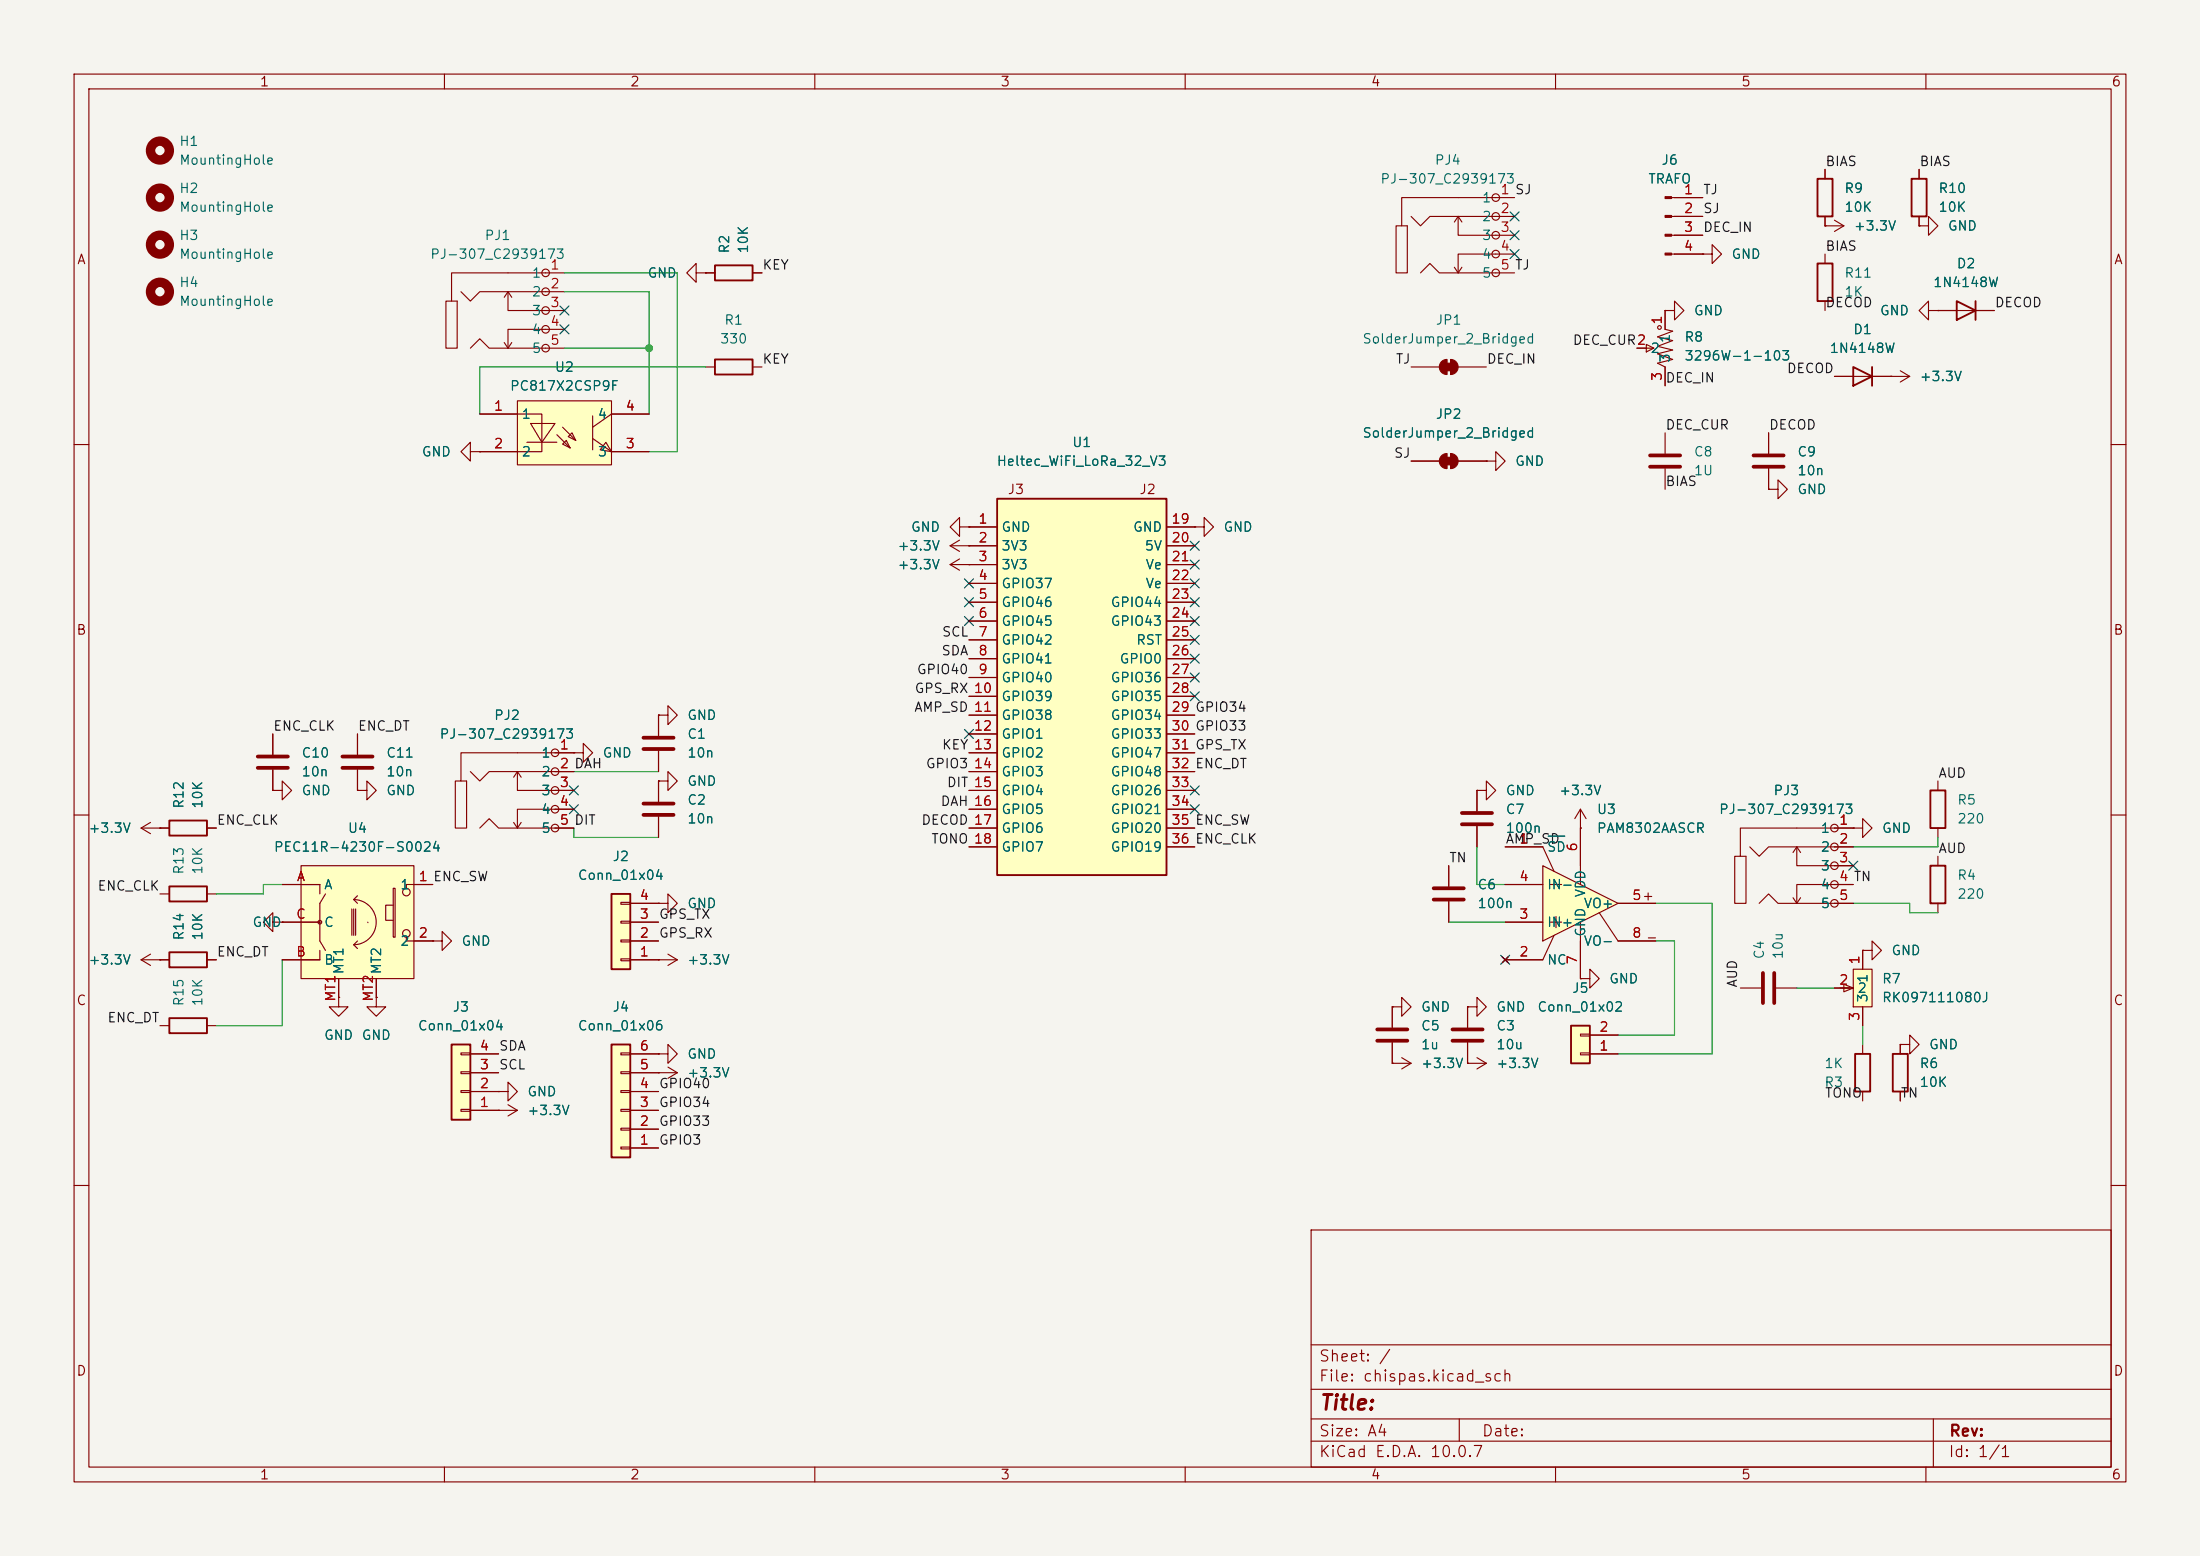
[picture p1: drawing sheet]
<svg xmlns="http://www.w3.org/2000/svg" width="297mm" height="210mm" viewBox="0 0 297 210" stroke-linecap="round" stroke-linejoin="round" font-family="sans-serif">
<path d="M0 0h297v210h-297z" fill="#f5f4ef" stroke="#f5f4ef" stroke-width=".14"/>
<g fill="none" stroke="#840000" stroke-width=".15">
<path d="M10 10h277v190h-277zM12 12h273v186h-273zM60 10v2M110 10v2M160 10v2M210 10v2M260 10v2M10 60h2M285 60h2M36.8 99.1v2.8M48.3 99.1v2.8M10 110h2"/>
<path d="M36.8 106.7h1.3v-1.3l1.3 1.3-1.3 1.3v-1.3M36.8 106.7h.1M36.8 103.9v2.8M48.3 103.9v2.8M285 110h2M50.8 134.6v1.3h1.3l-1.3 1.3-1.3-1.3h1.3M50.8 134.6h.1M10 160h2M177 166h108v32h-108zM285 160h2M60 198v2M110 198v2"/>
<path d="M160 198v2M177 194.5h108M177 191.5h108M177 187.5h108M177 181.5h108M197 191.5v3M210 198v2M260 198v2M261 191.5v6.5"/>
</g>
<path d="M34.8 102.1h4.1M34.8 103.6h4.1M46.2 102.1h4.1M46.2 103.6h4.1" fill="none" stroke="#840000" stroke-width=".51"/>
<path d="M40.6 116.8h15.3v15.3h-15.3z" fill="#ffffc2"/>
<path d="M53.2 119.9v6.6" fill="none" stroke="#ffffc2" stroke-width=".25"/>
<g fill="none" stroke="#840000" stroke-width=".15">
<path d="M225.7 26.7h4.2M225.7 29.2h4.2M225.7 31.8h4.2M225.7 34.3h4.2M229.9 34.3h1.2v-1.3l1.3 1.3-1.3 1.3v-1.3M229.9 34.3h.1M259.1 22.9v1.2M259.1 29.2v1.3M38.1 119.4h5.1v1.3M40.6 116.8h15.3v15.3h-15.3zM53.1 119.9h.2v6.6h-.2zM58.4 119.4h-3.5v.5"/>
<path d="M36.8 124.5v-1.3l-1.2 1.3 1.2 1.2v-1.2h1.3M38.1 124.5h.1M38.1 124.5h5.1M43.2 128.3v1.2h-5.1M43.9 120.7l-.7 1.2v5.1l.7 1.3M45.7 134.6v1.3h1.3l-1.3 1.3-1.3-1.3h1.3M45.7 134.6h.1M45.7 132.1v2.5M47.5 122.7v3.5M47.7 121.4a3.1 3.1 0 0 1 3.1 3.1 3.1 3.1 0 0 1-3.1 3M47.7 121.4l.6 .5M47.7 122.7v3.5"/>
<path d="M47.7 127.5l.6 .5M48 122.7v3.5M48.3 127l-.6 .5M48.3 120.9l-.6 .5M49.7 124.5h.1M50.8 132.1v2.5M53.1 122.2h-1v2h1M54.9 126.5v.5h3.5M188 135.9h1.2v-1.3l1.3 1.3-1.3 1.3v-1.3M188 135.9h.1M188 135.9v2.8M188 143.5h.1"/>
<path d="M188 140.7v2.8M188 143.5h2.5M189.2 142.7l1.3 .8M190.5 143.5l-1.3 .8"/>
<circle cx="43.2" cy="124.5" r=".25"/>
<circle cx="54.9" cy="126" r=".51"/>
<circle cx="54.9" cy="120.4" r=".51"/>
</g>
<g fill="#840000" stroke="#840000" stroke-width=".15">
<path d="M224.8 26.5h.9v.3h-.9z"/>
<path d="M224.8 29.1h.9v.2h-.9z"/>
<path d="M224.8 31.6h.9v.3h-.9z"/>
<path d="M224.8 34.2h.9v.2h-.9z"/>
</g>
<path d="M258.1 24.1h2v5.1h-2z" fill="none" stroke="#840000" stroke-width=".25"/>
<path d="M185.9 138.9h4.1M185.9 140.5h4.1" fill="none" stroke="#840000" stroke-width=".51"/>
<path d="M212.1 138.4h2.5v5.1h-2.5z" fill="#ffffc2"/>
<path d="M264.2 40.6l2.5 1.3-2.5 1.3zM266.7 40.6v2.6M212.1 138.4h2.5v5.1h-2.5z" fill="none" stroke="#840000" stroke-width=".25"/>
<g fill="none" stroke="#840000" stroke-width=".15">
<path d="M190.5 29.2l1.3 1.3 1.2-1.3h11.5M191.8 36.8l1.2-1.2 1.3 1.2h10.2M196.3 36.1l.5 .7M196.8 29.2v2.6h7.7M196.8 29.2l-.5 .8M196.8 29.2l.6 .8M197.4 36.1l-.6 .7M204.5 26.7h-15.3v3.8h-.7v6.3h1.5v-6.3h-.8M204.5 34.3h-7.7v2.5M246.4 30.5h.1M246.4 30.5h2.5M247.6 29.7l1.3 .8"/>
<path d="M248.9 30.5l-1.3 .7M260.3 41.9v-1.3l-1.2 1.3 1.2 1.3v-1.3h1.3M261.6 41.9h.1M261.6 41.9h7.6M63.5 104.1l1.3 1.3 1.2-1.3h11.5M64.8 111.8l1.2-1.3 1.3 1.3h10.2M69.3 111l.5 .8M69.8 104.1v2.6h7.7M69.8 104.1l-.5 .8M69.8 104.1l.6 .8M70.4 111l-.6 .8M77.5 101.6h-15.3v3.8h-.7v6.4h1.5v-6.4h-.8"/>
<path d="M77.5 109.2h-7.7v2.6M195.6 116.8v2.8M195.6 121.7v2.8M198.1 135.9h1.3v-1.3l1.3 1.3-1.3 1.3v-1.3M198.1 135.9h.1M198.1 135.9v2.8M213.4 139.6h1.2v.2h-1.2zM213.4 132.1h1.2v-1.3l1.3 1.3-1.3 1.3v-1.3M213.4 132.1h.1M214.6 139.7h3.8M198.1 143.5h.1M198.1 140.7v2.8"/>
<path d="M198.1 143.5h2.6M199.4 142.7l1.3 .8M200.7 143.5l-1.3 .8M213.4 142.1h1.2v.3h-1.2zM214.6 142.2h3.8"/>
<circle cx="201.9" cy="26.7" r=".51"/>
<circle cx="201.9" cy="29.2" r=".51"/>
<circle cx="201.9" cy="31.8" r=".51"/>
<circle cx="201.9" cy="36.8" r=".51"/>
<circle cx="201.9" cy="34.3" r=".51"/>
<circle cx="74.9" cy="109.2" r=".51"/>
<circle cx="74.9" cy="106.7" r=".51"/>
<circle cx="74.9" cy="104.1" r=".51"/>
<circle cx="74.9" cy="101.6" r=".51"/>
<circle cx="74.9" cy="111.8" r=".51"/>
</g>
<path d="M193.5 119.9h4.1M193.5 121.4h4.1M196.1 138.9h4.1M196.1 140.5h4.1" fill="none" stroke="#840000" stroke-width=".51"/>
<path d="M82.5 120.7h2.6v10.1h-2.6z" fill="#ffffc2"/>
<path d="M82.5 120.7h2.6v10.1h-2.6z" fill="none" stroke="#840000" stroke-width=".25"/>
<path d="M83.8 129.4h1.3v.3h-1.3zM83.8 126.9h1.3v.2h-1.3zM83.8 124.3h1.3v.3h-1.3zM83.8 121.8h1.3v.2h-1.3zM85.1 129.5h6.3M85.1 127h3.8M85.1 124.5h3.8M85.1 121.9h3.8M88.9 129.5h.1M90.2 128.8l1.2 .7M91.4 129.5l-1.2 .8" fill="none" stroke="#840000" stroke-width=".15"/>
<circle cx="21.6" cy="33" r="1.27" fill="none" stroke="#840000" stroke-width="1.3"/>
<path d="M208.3 116.8l10.1 5.1-10.1 5.1z" fill="#ffffc2"/>
<g fill="none" stroke="#840000" stroke-width=".15">
<path d="M224.8 58.4v2.8M224.8 63.2v2.8M199.4 106.7h1.3v-1.3l1.2 1.3-1.2 1.3v-1.3M199.4 106.7h.1M199.4 106.7v2.8M199.4 111.5v2.8M203.2 119.4h5.1M203.2 114.3h5.1l1.5 3.3M208.3 116.8l10.1 5.1-10.1 5.1zM209.3 119.4h1.5M213.4 111.8h.1M213.4 109.2v10.2"/>
<path d="M213.4 109.2l-.8 1.3M213.4 109.2l.7 1.3M88.9 121.9h1.3v-1.2l1.2 1.2-1.2 1.3v-1.3M88.9 121.9h.1M202.8 129.2l.8 .7M203.2 124.5h5.1M203.6 129.2l-.8 .7M209.3 124.5h1.5M209.8 126.2l-1.5 3.3h-5.1M210.1 123.7v1.5M213.4 124.5v7.6M215.9 123.2l2.5 3.8h5.1"/>
<path d="M218.4 121.9h5.1M88.9 144.8h.1M88.9 142.2h1.3v-1.2l1.2 1.2-1.2 1.3v-1.3M88.9 142.2h.1M88.9 144.8h2.5M90.2 144l1.2 .8M91.4 144.8l-1.2 .7"/>
</g>
<path d="M209 112.9h2.2" fill="none" stroke="#006464" stroke-width=".15"/>
<path d="M222.8 61.5h4M222.8 63h4M197.4 109.7h4M197.4 111.3h4" fill="none" stroke="#840000" stroke-width=".51"/>
<path d="M61 141h2.5v10.1h-2.5z" fill="#ffffc2"/>
<path d="M61 141h2.5v10.1h-2.5z" fill="none" stroke="#840000" stroke-width=".25"/>
<path d="M62.2 149.7h1.3v.3h-1.3zM62.2 147.2h1.3v.2h-1.3zM62.2 144.7h1.3v.2h-1.3zM62.2 142.1h1.3v.3h-1.3zM63.5 149.9h3.8M63.5 147.3h3.8M63.5 144.8h3.8M63.5 142.2h3.8" fill="none" stroke="#840000" stroke-width=".15"/>
<path d="M134.6 67.3h22.9v50.8h-22.9z" fill="#ffffc2"/>
<path d="M134.6 67.3h22.9v50.8h-22.9z" fill="none" stroke="#840000" stroke-width=".25"/>
<g fill="none" stroke="#840000" stroke-width=".15">
<path d="M238.8 58.4v2.8M130.8 71.1h3.8M130.8 73.7h3.8M130.8 76.2h3.8M130.8 78.7h3.8M157.5 71.1h3.8M157.5 73.7h3.8M157.5 76.2h3.8M157.5 78.7h3.8M238.8 66h1.2v-1.2l1.3 1.2-1.3 1.3v-1.3M238.8 66h.1M238.8 63.2v2.8"/>
<path d="M130.8 81.3h3.8M130.8 83.8h3.8M130.8 86.4h3.8M130.8 88.9h3.8M130.8 91.4h3.8M130.8 94h3.8M130.8 96.5h3.8M130.8 99.1h3.8M157.5 81.3h3.8M157.5 83.8h3.8M157.5 86.4h3.8M157.5 88.9h3.8"/>
<path d="M157.5 91.4h3.8M157.5 94h3.8M157.5 96.5h3.8M157.5 99.1h3.8M130.8 101.6h3.8M130.8 104.1h3.8M130.8 106.7h3.8M130.8 109.2h3.8M130.8 111.8h3.8M130.8 114.3h3.8M157.5 101.6h3.8M157.5 104.1h3.8"/>
<path d="M157.5 106.7h3.8M157.5 109.2h3.8M157.5 111.8h3.8M157.5 114.3h3.8M67.3 149.9h.1M67.3 149.9h2.5M68.6 149.1l1.2 .8M69.8 149.9l-1.2 .7"/>
</g>
<path d="M236.7 61.5h4.1M236.7 63h4.1" fill="none" stroke="#840000" stroke-width=".51"/>
<path d="M82.5 141h2.6v15.2h-2.6z" fill="#ffffc2"/>
<path d="M250.2 49.5l2.5 1.3-2.5 1.3zM252.7 49.5v2.6M82.5 141h2.6v15.2h-2.6z" fill="none" stroke="#840000" stroke-width=".25"/>
<g fill="none" stroke="#840000" stroke-width=".15">
<path d="M247.6 50.8h10.2M255.3 50.8h.1M256.5 50l1.3 .8M257.8 50.8l-1.3 .8M83.8 154.8h1.3v.3h-1.3zM83.8 152.3h1.3v.2h-1.3zM83.8 149.7h1.3v.3h-1.3zM83.8 147.2h1.3v.2h-1.3zM83.8 144.7h1.3v.2h-1.3zM83.8 142.1h1.3v.3h-1.3zM85.1 154.9h3.8M85.1 152.4h3.8"/>
<path d="M85.1 149.9h3.8M85.1 147.3h3.8M85.1 144.8h3.8M85.1 142.2h3.8"/>
</g>
<path d="M222.2 46.5l1.1 .5-1.1 .5z" fill="#ffffc2"/>
<g fill="none" stroke="#840000" stroke-width=".15">
<path d="M246.4 22.9v1.2M246.4 29.2v1.3M246.4 34.3v1.3M259.1 30.5h1.2v-1.3l1.3 1.3-1.3 1.3v-1.3M259.1 30.5h.1M190.5 49.5h3.8M195.3 48.5v2M195.8 48.5v2M196.8 49.5h3.9M221 47h2.3M222.2 46.5l1.1 .5-1.1 .5zM224.8 41.9h1.3v-1.3l1.2 1.3-1.2 1.3v-1.3"/>
<path d="M224.8 41.9h.1M224.8 41.9v2.6l1 .2-2 .8 2 .5-2 .7 2 .5-2 .6 2 .7-2 .5 1 .5v2.6M246.4 40.6v1.3M128.3 73.7l1.2 .7M128.3 73.7h2.5M128.3 76.2l1.2 .8M128.3 76.2h2.5M129.5 71.1v-1.2l-1.2 1.2 1.2 1.3v-1.3h1.3M129.5 72.9l-1.2 .8M129.5 75.4l-1.2 .8M130.8 73.7h.1M130.8 76.2h.1"/>
<path d="M130.8 71.1h.1M161.3 71.1h1.3v-1.2l1.2 1.2-1.2 1.3v-1.3M161.3 71.1h.1M190.5 62.2h3.8M195.3 61.2v2M195.8 61.2v2M196.8 62.2h3.9M200.7 62.2h1.2v-1.2l1.3 1.2-1.3 1.3v-1.3M200.7 62.2h.1M88.9 96.5h1.3v-1.2l1.2 1.2-1.2 1.3v-1.3M88.9 96.5h.1M88.9 96.5v2.8"/>
<path d="M19 111.8h3.9M19 111.8l1.3 .7M20.3 111l-1.3 .8M21.6 111.8h.1M27.9 111.8h1.3M48.3 106.7h1.2v-1.3l1.3 1.3-1.3 1.3v-1.3M48.3 106.7h.1M77.5 101.6h1.2v-1.3l1.3 1.3-1.3 1.3v-1.3M77.5 101.6h.1M88.9 105.4h1.3v-1.3l1.2 1.3-1.2 1.3v-1.3M88.9 105.4h.1M88.9 101.3v2.8"/>
<path d="M88.9 105.4v2.8M88.9 110.2v2.8M19 129.5l1.3 .8M19 129.5h3.9M20.3 128.8l-1.3 .7M21.6 129.5h.1M21.6 138.4h1.3M21.6 120.7h1.3M27.9 138.4h1.3M27.9 129.5h1.3M27.9 120.7h1.3M58.4 127h1.3v-1.3l1.3 1.3-1.3 1.3v-1.3"/>
<path d="M58.4 127h.1M67.3 147.3h1.3v-1.2l1.2 1.2-1.2 1.3v-1.3M67.3 147.3h.1"/>
<circle cx="224" cy="44.2" r=".25"/>
</g>
<g fill="#840000" stroke="#840000" stroke-width=".15">
<path d="M195.1 49h1v1h-1z"/>
<path d="M194.6 48.8l.4-.2 .3-.1v2a1.02 1.02 0 0 1-.9-.6 1.02 1.02 0 0 1 .2-1.1z"/>
<path d="M195.8 48.5a1.02 1.02 0 0 1 1 1 1.02 1.02 0 0 1-1 1z"/>
<path d="M195.1 61.7h1v1h-1z"/>
<path d="M194.6 61.5l.4-.2 .3-.1v2a1.02 1.02 0 0 1-.9-.6 1.02 1.02 0 0 1 .2-1.1z"/>
<path d="M195.8 61.2a1.02 1.02 0 0 1 1 1 1.02 1.02 0 0 1-1 1z"/>
</g>
<path d="M245.4 35.6h2v5h-2zM245.4 24.1h2v5.1h-2zM22.9 110.7h5v2.1h-5zM22.9 119.6h5v2.1h-5zM22.9 137.4h5v2h-5zM22.9 128.5h5v2.1h-5z" fill="none" stroke="#840000" stroke-width=".25"/>
<path d="M86.9 99.6h4M86.9 108.5h4M86.9 110h4M86.9 101.1h4" fill="none" stroke="#840000" stroke-width=".51"/>
<g fill="#ffffc2">
<path d="M248.9 132.8l1.3 .6-1.3 .5z"/>
<path d="M250.2 130.8h2.5v5.1h-2.5z"/>
</g>
<g fill="none" stroke="#840000" stroke-width=".15">
<path d="M63.5 61v-1.3l-1.3 1.3 1.3 1.2v-1.2h1.3M64.8 61h.1M236.2 114.3l1.3 1.3 1.3-1.3h11.4M242.6 114.3v2.5h7.6M242.6 114.3l-.5 .8M242.6 114.3l.5 .8M250.2 111.8h-15.3v3.8h-.7v6.3h1.5v-6.3h-.8M250.2 119.4h-7.6v2.5M250.2 111.8h1.3v-1.3l1.2 1.3-1.2 1.2v-1.2M250.2 111.8h.1M261.6 105.4v1.3M261.6 111.8v1.2"/>
<path d="M261.6 115.6v1.2M234.9 133.4h2.8M237.5 121.9l1.3-1.2 1.2 1.2h10.2M239.8 133.4h2.8M242.1 121.2l.5 .7M243.1 121.2l-.5 .7M247.6 133.4h2.6M248.9 132.8l1.3 .6-1.3 .5zM250.2 130.8h2.5v5.1h-2.5zM251.5 128.3h1.2v-1.3l1.3 1.3-1.3 1.2v-1.2M251.5 128.3h.1M251.5 128.3v2.5"/>
<path d="M251.5 135.9v2.5M261.6 121.9v1.3M251.5 141v1.2M251.5 147.3v1.3M256.5 141h1.3v-1.3l1.3 1.3-1.3 1.2v-1.2M256.5 141h.1M256.5 141v1.2M256.5 147.3v1.3"/>
<circle cx="247.6" cy="114.3" r=".51"/>
<circle cx="247.6" cy="116.8" r=".51"/>
<circle cx="247.6" cy="111.8" r=".51"/>
<circle cx="247.6" cy="119.4" r=".51"/>
<circle cx="247.6" cy="121.9" r=".51"/>
</g>
<path d="M238 131.3v4.1M239.5 131.3v4.1" fill="none" stroke="#840000" stroke-width=".51"/>
<path d="M260.6 106.7h2v5.1h-2zM260.6 116.8h2v5.1h-2zM250.4 142.2h2.1v5.1h-2.1zM255.5 142.2h2.1v5.1h-2.1z" fill="none" stroke="#840000" stroke-width=".25"/>
<g fill="#ffffc2">
<path d="M69.8 54.1h12.7v8.6h-12.7z"/>
<path d="M71.6 57.2h3.3l-1.8 2.5z"/>
<path d="M75.9 59.9l.6-.5 .5 1.1z"/>
<path d="M77.2 58.4l.5 1-1-.5z"/>
<path d="M81.8 59.7l.7 1.3-1.5-.3z"/>
</g>
<g fill="none" stroke="#840000" stroke-width=".15">
<path d="M62.2 39.4l1.3 1.2 1.3-1.2h11.4M68.6 39.4v2.5h7.6M68.6 39.4l-.5 .7M68.6 39.4l.5 .7M76.2 36.8h-15.2v3.8h-.8v6.4h1.5v-6.4h-.7M94 36.8v-1.2l-1.3 1.2 1.3 1.3v-1.3h1.2M95.2 36.8h.1M95.2 36.8h1.3M101.6 36.8h1.3M226.1 26.7h3.8M226.1 29.2h3.8M226.1 31.8h3.8"/>
<path d="M226.1 34.3h3.8M229.9 34.3h.1M246.4 30.5h.1M246.4 22.9v1.2M246.4 29.2v1.3M259.1 30.5h.1M259.1 22.9v1.2M259.1 29.2v1.3M63.5 47l1.3-1.3 1.2 1.3h10.2M64.8 55.9h8.3v5.1h-8.3M68.1 46.2l.5 .8M69.1 46.2l-.5 .8"/>
<path d="M69.8 54.1h12.7v8.6h-12.7zM71.1 59.7h4.1M71.6 57.2h3.3l-1.8 2.5zM75.2 58.7l1.8 1.8M75.9 59.9l.6-.5 .5 1.1zM75.9 57.7l1.8 1.7M76.2 44.5h-7.6v2.5M77.2 58.4l.5 1-1-.5zM80 56.1v4.6M80 59.2l2.5 1.8M81.8 59.7l.7 1.3-1.5-.3zM87.6 55.9h-5.1l-2.5 1.8"/>
<path d="M95.2 49.5h1.3M101.6 49.5h1.3M221 47h1.2M224.8 41.9h.1M224.8 41.9v2.6M224.8 49.5v2.6M238.8 58.4v2.8M247.6 50.8h2.6M252.7 50.8h2.6M255.3 50.8h.1M261.6 41.9h.1M261.6 41.9h2.6"/>
<path d="M266.7 41.9h2.5M64.8 61h.1M82.5 61h5.1M130.8 73.7h.1M130.8 76.2h.1M130.8 71.1h.1M130.8 71.1h3.8M130.8 73.7h3.8M130.8 76.2h3.8M130.8 78.7h3.8M157.5 71.1h3.8M157.5 73.7h3.8"/>
<path d="M157.5 76.2h3.8M157.5 78.7h3.8M161.3 71.1h.1M190.5 62.2h3.8M196.8 62.2h3.9M200.7 62.2h.1M238.8 66h.1M238.8 63.2v2.8M36.8 99.1v2.8M48.3 99.1v2.8M88.9 96.5h.1M88.9 96.5v2.8"/>
<path d="M130.8 81.3h3.8M130.8 83.8h3.8M130.8 86.4h3.8M130.8 88.9h3.8M130.8 91.4h3.8M130.8 94h3.8M130.8 96.5h3.8M130.8 99.1h3.8M157.5 81.3h3.8M157.5 83.8h3.8M157.5 86.4h3.8M157.5 88.9h3.8"/>
<path d="M157.5 91.4h3.8M157.5 94h3.8M157.5 96.5h3.8M157.5 99.1h3.8M21.6 111.8h.1M21.6 111.8h1.3M27.9 111.8h1.3M36.8 106.7h.1M36.8 103.9v2.8M38.1 119.4h5.1M48.3 106.7h.1M48.3 103.9v2.8"/>
<path d="M55.9 119.4h2.5M74.9 101.6h2.6M74.9 104.1h2.6M74.9 106.7h2.6M74.9 109.2h2.6M74.9 111.8h2.6M77.5 101.6h.1M88.9 105.4h.1M88.9 101.3v2.8M88.9 105.4v2.8M88.9 110.2v2.8M130.8 114.3h3.8"/>
<path d="M130.8 101.6h3.8M130.8 104.1h3.8M130.8 106.7h3.8M130.8 109.2h3.8M130.8 111.8h3.8M157.5 114.3h3.8M157.5 101.6h3.8M157.5 104.1h3.8M157.5 106.7h3.8M157.5 109.2h3.8M157.5 111.8h3.8M195.6 116.8v2.8"/>
<path d="M199.4 106.7h.1M199.4 106.7v2.8M199.4 111.5v2.8M203.2 114.3h5.1M203.2 119.4h5.1M213.4 111.8h.1M213.4 111.8v5M247.6 114.3h2.6M247.6 119.4h2.6M247.6 111.8h2.6M247.6 116.8h2.6M250.2 111.8h.1"/>
<path d="M21.6 129.5h.1M21.6 129.5h1.3M27.9 129.5h1.3M38.1 124.5h.1M38.1 129.5h5.1M38.1 124.5h5.1M45.7 134.6h.1M45.7 132.1v2.5M50.8 134.6h.1M50.8 132.1v2.5M55.9 127h2.5M58.4 127h.1"/>
<path d="M85.1 129.5h3.8M85.1 124.5h3.8M85.1 121.9h3.8M85.1 127h3.8M88.9 121.9h.1M88.9 129.5h.1M188 135.9h.1M188 135.9v2.8M195.6 121.7v2.8M198.1 135.9h.1M198.1 135.9v2.8M202.8 129.2l.8 .7"/>
<path d="M203.2 129.5h5.1M203.2 124.5h5.1M203.6 129.2l-.8 .7M213.4 132.1h.1M213.4 127v5.1M214.6 139.7h3.8M218.4 121.9h5.1M218.4 127h5.1M247.6 121.9h2.6M247.6 133.4h2.6M251.5 128.3h.1M251.5 128.3v2.5"/>
<path d="M251.5 135.9v2.5M63.5 142.2h3.8M63.5 149.9h3.8M63.5 147.3h3.8M63.5 144.8h3.8M67.3 147.3h.1M67.3 149.9h.1M85.1 142.2h3.8M85.1 149.9h3.8M85.1 147.3h3.8M85.1 144.8h3.8M85.1 154.9h3.8"/>
<path d="M85.1 152.4h3.8M88.9 142.2h.1M88.9 144.8h.1M188 143.5h.1M188 140.7v2.8M198.1 143.5h.1M198.1 140.7v2.8M214.6 142.2h3.8M256.5 141h.1M256.5 141v1.2M256.5 147.3v1.3"/>
<circle cx="73.7" cy="36.8" r=".51"/>
<circle cx="73.7" cy="39.4" r=".51"/>
<circle cx="73.7" cy="41.9" r=".51"/>
<circle cx="73.7" cy="44.5" r=".51"/>
<circle cx="73.7" cy="47" r=".51"/>
</g>
<path d="M96.5 35.8h5.1v2h-5.1zM96.5 48.5h5.1v2h-5.1z" fill="none" stroke="#840000" stroke-width=".25"/>
<g fill="none" stroke="#840000" stroke-width="1.3">
<circle cx="21.6" cy="20.3" r="1.27"/>
<circle cx="21.6" cy="26.7" r="1.27"/>
<circle cx="21.6" cy="39.4" r="1.27"/>
</g>
<g fill="none" stroke="#009600" stroke-width=".15">
<path d="M76.2 36.8h15.2v24.2h-3.8M76.2 39.4h11.4v16.5M76.2 47h11.4M95.2 49.5h-30.4v6.4M38.1 119.4h-2.5v1.3h-6.4M77.5 111.8v1.2h11.4M77.5 104.1h11.4M199.4 114.3v5.1h3.8M261.6 113v1.3h-11.4M38.1 129.5v8.9h-8.9M195.6 124.5h7.6M223.5 121.9h7.6v20.3h-12.7"/>
<path d="M223.5 127h2.6v12.7h-7.7M242.6 133.4h5M250.2 121.9h7.6v1.3h3.8M251.5 138.4v2.6"/>
</g>
<g fill="none" stroke="#000084" stroke-width=".15">
<path d="M203.9 33.7l1.2 1.2M203.9 28.6l1.2 1.2M203.9 31.1l1.2 1.3M205.1 33.7l-1.2 1.2M205.1 28.6l-1.2 1.2M205.1 31.1l-1.2 1.3M75.6 41.3l1.2 1.2M75.6 43.8l1.2 1.3M76.8 41.3l-1.2 1.2M76.8 43.8l-1.2 1.3M130.2 78.1l1.2 1.2M131.4 78.1l-1.2 1.2"/>
<path d="M160.7 78.1l1.2 1.2M160.7 73.1l1.2 1.2M160.7 75.6l1.2 1.2M161.9 78.1l-1.2 1.2M161.9 73.1l-1.2 1.2M161.9 75.6l-1.2 1.2M130.2 98.5l1.2 1.2M130.2 83.2l1.2 1.2M130.2 80.7l1.2 1.2M131.4 98.5l-1.2 1.2M131.4 83.2l-1.2 1.2M131.4 80.7l-1.2 1.2"/>
<path d="M160.7 80.7l1.2 1.2M160.7 83.2l1.2 1.2M160.7 88.3l1.2 1.2M160.7 85.8l1.2 1.2M160.7 93.4l1.2 1.2M160.7 90.8l1.2 1.2M161.9 80.7l-1.2 1.2M161.9 83.2l-1.2 1.2M161.9 88.3l-1.2 1.2M161.9 85.8l-1.2 1.2M161.9 93.4l-1.2 1.2M161.9 90.8l-1.2 1.2"/>
<path d="M76.9 108.6l1.2 1.2M76.9 106.1l1.2 1.2M78.1 108.6l-1.2 1.2M78.1 106.1l-1.2 1.2M160.7 108.6l1.2 1.2M160.7 106.1l1.2 1.2M161.9 108.6l-1.2 1.2M161.9 106.1l-1.2 1.2M249.6 116.2l1.2 1.2M250.8 116.2l-1.2 1.2M202.6 128.9l1.2 1.2M203.8 128.9l-1.2 1.2"/>
</g>
<path d="M209 112.9h2.2" fill="none" stroke="#006464" stroke-width=".15"/>
<circle cx="87.6" cy="47" r=".46" fill="#009600" stroke="#009600" stroke-width=".14"/>
<text font-size="2" fill="#840000" x="178" y="190.8">Title:</text>
<g font-size="1.5" fill="#840000">
<text x="178" y="184.1">Sheet: /</text>
<text x="178" y="186.8">File: chispas.kicad_sch</text>
<text x="178" y="197">KiCad E.D.A. 10.0.7</text>
<text x="178" y="194.2">Size: A4</text>
<text x="200" y="194.2">Date:</text>
<text x="263" y="197">Id: 1/1</text>
<text x="263" y="194.2">Rev:</text>
</g>
<g font-size="1.3" fill="#840000">
<text x="35" y="12">1</text>
<text x="85" y="12">2</text>
<text x="135" y="12">3</text>
<text x="185" y="12">4</text>
<text x="235" y="12">5</text>
<text x="285" y="12">6</text>
<text x="10.3" y="36">A</text>
<text x="285.3" y="36">A</text>
<text x="135.9" y="67">J3</text>
<text x="153.7" y="67">J2</text>
<text x="10.2" y="86">B</text>
<text x="285.2" y="86">B</text>
<text x="222.1" y="127.5">-</text>
<text x="10.2" y="136">C</text>
<text x="285.2" y="136">C</text>
<text x="10.2" y="186">D</text>
<text x="285.2" y="186">D</text>
<text x="35" y="200">1</text>
<text x="85" y="200">2</text>
<text x="135" y="200">3</text>
<text x="185" y="200">4</text>
<text x="235" y="200">5</text>
<text x="285" y="200">6</text>
</g>
<g font-size="1.3" fill="#006464">
<text x="24.1" y="20">H1</text>
<text x="24.1" y="22.6">MountingHole</text>
<text x="193.6" y="22.6">PJ4</text>
<text x="224.2" y="22.6">J6</text>
<text x="24.1" y="26.4">H2</text>
<text x="24.1" y="28.9">MountingHole</text>
<text x="186.3" y="25.1">PJ-307_C2939173</text>
<text x="200" y="27.6">1</text>
<text x="222.4" y="25.1">TRAFO</text>
<text x="248.9" y="26.4">R9</text>
<text x="248.9" y="28.9">10K</text>
<text x="261.6" y="26.4">R10</text>
<text x="261.6" y="28.9">10K</text>
<text x="24.1" y="32.7">H3</text>
<text x="24.1" y="35.3">MountingHole</text>
<text x="58" y="35.3">PJ-307_C2939173</text>
<text x="65.3" y="32.7">PJ1</text>
<text x="98.8" y="34.3" transform="rotate(-90 98.8 34.3)">R2</text>
<text x="101.3" y="34.3" transform="rotate(-90 101.3 34.3)">10K</text>
<text x="200" y="30.2">2</text>
<text x="200" y="32.7">3</text>
<text x="200" y="35.3">4</text>
<text x="233.7" y="35.3">GND</text>
<text x="250.2" y="31.4">+3.3V</text>
<text x="262.9" y="31.4">GND</text>
<text x="24.1" y="39.1">H4</text>
<text x="24.1" y="41.6">MountingHole</text>
<text x="71.7" y="37.8">1</text>
<text x="71.7" y="40.3">2</text>
<text x="87.3" y="37.8">GND</text>
<text x="200" y="37.8">5</text>
<text x="248.9" y="37.8">R11</text>
<text x="248.9" y="40.3">1K</text>
<text x="260.9" y="39.1">1N4148W</text>
<text x="264.1" y="36.5">D2</text>
<text x="71.7" y="42.9">3</text>
<text x="71.7" y="45.4">4</text>
<text x="71.7" y="48">5</text>
<text x="97.1" y="46.7">330</text>
<text x="97.7" y="44.1">R1</text>
<text x="183.8" y="46.7">SolderJumper_2_Bridged</text>
<text x="193.7" y="44.1">JP1</text>
<text x="222.7" y="48">2</text>
<text x="225.8" y="46.4" transform="rotate(-90 225.8 46.4)">1</text>
<text x="227.3" y="46.4">R8</text>
<text x="228.6" y="42.9">GND</text>
<text x="246.9" y="48">1N4148W</text>
<text x="250.1" y="45.4">D1</text>
<text x="253.7" y="42.9">GND</text>
<text x="68.8" y="53">PC817X2CSP9F</text>
<text x="74.8" y="50.5">U2</text>
<text x="225.8" y="49" transform="rotate(-90 225.8 49)">3</text>
<text x="227.3" y="49">3296W-1-103</text>
<text x="259.1" y="51.8">+3.3V</text>
<text x="70.3" y="56.8">1</text>
<text x="80.6" y="56.8">4</text>
<text x="183.8" y="59.4">SolderJumper_2_Bridged</text>
<text x="193.7" y="56.8">JP2</text>
<text x="56.9" y="61.9">GND</text>
<text x="70.3" y="61.9">2</text>
<text x="80.6" y="61.9">3</text>
<text x="134.5" y="63.2">Heltec_WiFi_LoRa_32_V3</text>
<text x="144.7" y="60.7">U1</text>
<text x="204.5" y="63.2">GND</text>
<text x="228.6" y="61.9">C8</text>
<text x="228.6" y="64.5">1U</text>
<text x="242.6" y="61.9">C9</text>
<text x="242.6" y="64.5">10n</text>
<text x="242.6" y="67">GND</text>
<text x="121.1" y="74.6">+3.3V</text>
<text x="121.1" y="77.2">+3.3V</text>
<text x="122.9" y="72.1">GND</text>
<text x="135.1" y="72.1">GND</text>
<text x="135.1" y="74.6">3V3</text>
<text x="135.1" y="77.2">3V3</text>
<text x="152.9" y="72.1">GND</text>
<text x="154.4" y="74.6">5V</text>
<text x="154.6" y="77.2">Ve</text>
<text x="165.1" y="72.1">GND</text>
<text x="135.1" y="79.7">GPIO37</text>
<text x="135.1" y="82.2">GPIO46</text>
<text x="149.9" y="82.2">GPIO44</text>
<text x="154.6" y="79.7">Ve</text>
<text x="135.1" y="84.8">GPIO45</text>
<text x="135.1" y="87.3">GPIO42</text>
<text x="135.1" y="89.9">GPIO41</text>
<text x="149.9" y="84.8">GPIO43</text>
<text x="151.1" y="89.9">GPIO0</text>
<text x="153.3" y="87.3">RST</text>
<text x="135.1" y="92.4">GPIO40</text>
<text x="135.1" y="94.9">GPIO39</text>
<text x="149.9" y="92.4">GPIO36</text>
<text x="149.9" y="94.9">GPIO35</text>
<text x="59.3" y="100">PJ-307_C2939173</text>
<text x="66.6" y="97.5">PJ2</text>
<text x="92.7" y="97.5">GND</text>
<text x="92.7" y="100">C1</text>
<text x="135.1" y="97.5">GPIO38</text>
<text x="135.1" y="100">GPIO1</text>
<text x="149.9" y="97.5">GPIO34</text>
<text x="149.9" y="100">GPIO33</text>
<text x="40.6" y="107.6">GND</text>
<text x="40.6" y="102.6">C10</text>
<text x="40.6" y="105.1">10n</text>
<text x="52.1" y="102.6">C11</text>
<text x="52.1" y="105.1">10n</text>
<text x="52.1" y="107.6">GND</text>
<text x="73" y="102.6">1</text>
<text x="73" y="105.1">2</text>
<text x="73" y="107.6">3</text>
<text x="81.3" y="102.6">GND</text>
<text x="92.7" y="102.6">10n</text>
<text x="92.7" y="106.4">GND</text>
<text x="135.1" y="102.6">GPIO2</text>
<text x="135.1" y="105.1">GPIO3</text>
<text x="135.1" y="107.6">GPIO4</text>
<text x="149.9" y="102.6">GPIO47</text>
<text x="149.9" y="105.1">GPIO48</text>
<text x="149.9" y="107.6">GPIO26</text>
<text x="203.2" y="107.6">GND</text>
<text x="210.4" y="107.6">+3.3V</text>
<text x="239.3" y="107.6">PJ3</text>
<text x="11.9" y="112.7">+3.3V</text>
<text x="25.1" y="109.2" transform="rotate(-90 25.1 109.2)">R12</text>
<text x="27.6" y="109.2" transform="rotate(-90 27.6 109.2)">10K</text>
<text x="46.9" y="112.7">U4</text>
<text x="73" y="110.2">4</text>
<text x="73" y="112.7">5</text>
<text x="92.7" y="108.9">C2</text>
<text x="92.7" y="111.5">10n</text>
<text x="135.1" y="110.2">GPIO5</text>
<text x="135.1" y="112.7">GPIO6</text>
<text x="149.9" y="110.2">GPIO21</text>
<text x="149.9" y="112.7">GPIO20</text>
<text x="203.2" y="110.2">C7</text>
<text x="203.2" y="112.7">100n</text>
<text x="215.5" y="110.2">U3</text>
<text x="215.5" y="112.7">PAM8302AASCR</text>
<text x="232" y="110.2">PJ-307_C2939173</text>
<text x="245.7" y="112.7">1</text>
<text x="254" y="112.7">GND</text>
<text x="264.1" y="108.9">R5</text>
<text x="264.1" y="111.5">220</text>
<text x="25.1" y="118.1" transform="rotate(-90 25.1 118.1)">R13</text>
<text x="27.6" y="118.1" transform="rotate(-90 27.6 118.1)">10K</text>
<text x="36.9" y="115.3">PEC11R-4230F-S0024</text>
<text x="77.9" y="119.1">Conn_01x04</text>
<text x="82.6" y="116.5">J2</text>
<text x="135.1" y="115.3">GPIO7</text>
<text x="149.9" y="115.3">GPIO19</text>
<text x="208.8" y="115.3">SD</text>
<text x="245.7" y="115.3">2</text>
<text x="245.7" y="117.8">3</text>
<text x="264.1" y="119.1">R4</text>
<text x="34" y="125.4">GND</text>
<text x="43.7" y="120.3">A</text>
<text x="43.7" y="125.4">C</text>
<text x="53.9" y="120.3">1</text>
<text x="92.7" y="122.9">GND</text>
<text x="199.4" y="120.3">C6</text>
<text x="199.4" y="122.9">100n</text>
<text x="208.8" y="125.4">IN+</text>
<text x="208.8" y="120.3">IN-</text>
<text x="213.7" y="122.9">VO+</text>
<text x="214.3" y="121.2" transform="rotate(-90 214.3 121.2)">VDD</text>
<text x="245.7" y="120.3">4</text>
<text x="245.7" y="122.9">5</text>
<text x="264.1" y="121.6">220</text>
<text x="11.9" y="130.5">+3.3V</text>
<text x="25.1" y="127" transform="rotate(-90 25.1 127)">R14</text>
<text x="27.6" y="127" transform="rotate(-90 27.6 127)">10K</text>
<text x="43.7" y="130.5">B</text>
<text x="46.7" y="131.6" transform="rotate(-90 46.7 131.6)">MT1</text>
<text x="51.8" y="131.6" transform="rotate(-90 51.8 131.6)">MT2</text>
<text x="53.9" y="128">2</text>
<text x="62.2" y="128">GND</text>
<text x="92.7" y="130.5">+3.3V</text>
<text x="208.8" y="130.5">NC</text>
<text x="213.7" y="128">VO-</text>
<text x="214.3" y="126.5" transform="rotate(-90 214.3 126.5)">GND</text>
<text x="238.5" y="129.6" transform="rotate(-90 238.5 129.6)">C4</text>
<text x="241" y="129.6" transform="rotate(-90 241 129.6)">10u</text>
<text x="255.3" y="129.2">GND</text>
<text x="25.1" y="135.9" transform="rotate(-90 25.1 135.9)">R15</text>
<text x="27.6" y="135.9" transform="rotate(-90 27.6 135.9)">10K</text>
<text x="61" y="136.9">J3</text>
<text x="82.6" y="136.9">J4</text>
<text x="191.8" y="136.9">GND</text>
<text x="201.9" y="136.9">GND</text>
<text x="207.5" y="136.9">Conn_01x02</text>
<text x="212.1" y="134.3">J5</text>
<text x="217.2" y="133">GND</text>
<text x="250.7" y="134.3">2</text>
<text x="252.4" y="135.4" transform="rotate(-90 252.4 135.4)">3</text>
<text x="252.4" y="132.8" transform="rotate(-90 252.4 132.8)">1</text>
<text x="254" y="133">R7</text>
<text x="254" y="135.6">RK097111080J</text>
<text x="43.7" y="140.7">GND</text>
<text x="48.7" y="140.7">GND</text>
<text x="56.3" y="139.4">Conn_01x04</text>
<text x="77.9" y="139.4">Conn_01x06</text>
<text x="92.7" y="143.2">GND</text>
<text x="191.8" y="139.4">C5</text>
<text x="191.8" y="141.9">1u</text>
<text x="201.9" y="139.4">C3</text>
<text x="201.9" y="141.9">10u</text>
<text x="260.3" y="141.9">GND</text>
<text x="71.1" y="148.3">GND</text>
<text x="92.7" y="145.7">+3.3V</text>
<text x="191.8" y="144.5">+3.3V</text>
<text x="201.9" y="144.5">+3.3V</text>
<text x="246.2" y="147">R3</text>
<text x="246.2" y="144.5">1K</text>
<text x="259.1" y="144.5">R6</text>
<text x="259.1" y="147">10K</text>
<text x="71.1" y="150.8">+3.3V</text>
</g>
<g font-size="1.3" fill="#0f0f0f">
<text x="246.4" y="22.7">BIAS</text>
<text x="259.1" y="22.7">BIAS</text>
<text x="229.8" y="29.1">SJ</text>
<text x="229.8" y="26.5">TJ</text>
<text x="229.8" y="31.6">DEC_IN</text>
<text x="246.4" y="34.2">BIAS</text>
<text x="102.8" y="36.7">KEY</text>
<text x="246.4" y="41.8">DECOD</text>
<text x="269.2" y="41.8">DECOD</text>
<text x="212.2" y="46.9">DEC_CUR2</text>
<text x="102.8" y="49.4">KEY</text>
<text x="188.3" y="49.4">TJ</text>
<text x="200.6" y="49.4">DEC_IN</text>
<text x="224.8" y="51.9">DEC_IN</text>
<text x="241.1" y="50.7">DECOD</text>
<text x="224.8" y="58.3">DEC_CUR</text>
<text x="238.7" y="58.3">DECOD</text>
<text x="188.1" y="62.1">SJ</text>
<text x="224.8" y="65.9">BIAS</text>
<text x="127" y="88.8">SDA</text>
<text x="127.1" y="86.2">SCL</text>
<text x="123.4" y="93.9">GPS_RX 10</text>
<text x="123.7" y="91.3">GPIO40</text>
<text x="36.8" y="98.9">ENC_CLK</text>
<text x="48.2" y="98.9">ENC_DT</text>
<text x="123.3" y="96.4">AMP_SD 11</text>
<text x="127.1" y="101.5">KEY 13</text>
<text x="124.9" y="104">GPIO3</text>
<text x="127.7" y="106.6">DIT 15</text>
<text x="261.6" y="105.3">AUD</text>
<text x="29.2" y="111.6">ENC_CLK</text>
<text x="124.3" y="111.6">DECOD 17</text>
<text x="126.9" y="109.1">DAH 16</text>
<text x="125.6" y="114.2">TONO 18</text>
<text x="195.6" y="116.7">TN</text>
<text x="203.2" y="114.2">AMP_SD</text>
<text x="261.6" y="115.4">AUD</text>
<text x="13.1" y="120.5">ENC_CLK</text>
<text x="88.9" y="124.3">GPS_TX</text>
<text x="29.2" y="129.4">ENC_DT</text>
<text x="88.9" y="126.9">GPS_RX</text>
<text x="234.8" y="133.4" transform="rotate(-90 234.8 133.4)">AUD</text>
<text x="14.4" y="138.3">ENC_DT</text>
<text x="67.3" y="142.1">SDA</text>
<text x="67.3" y="144.7">SCL</text>
<text x="88.9" y="149.7">GPIO34</text>
<text x="88.9" y="147.2">GPIO40</text>
<text x="246.3" y="148.5">TONO</text>
<text x="256.5" y="148.5">TN</text>
<text x="88.9" y="152.3">GPIO33</text>
<text x="88.9" y="154.8">GPIO3</text>
</g>
<g font-size="1.3" fill="#a90000">
<text x="202.5" y="26.5">1 SJ</text>
<text x="202.5" y="29.1">2</text>
<text x="227.2" y="26.5">1</text>
<text x="227.2" y="29.1">2</text>
<text x="202.5" y="31.6">3</text>
<text x="202.5" y="34.2">4</text>
<text x="227.2" y="31.6">3</text>
<text x="227.2" y="34.2">4</text>
<text x="74.2" y="36.7">1</text>
<text x="74.2" y="39.2">2</text>
<text x="74.2" y="41.8">3</text>
<text x="202.5" y="36.7">5 TJ</text>
<text x="74.2" y="44.3">4</text>
<text x="74.2" y="46.9">5</text>
<text x="220.9" y="46.9">2</text>
<text x="224.7" y="43.9" transform="rotate(-90 224.7 43.9)">1</text>
<text x="224.7" y="51.5" transform="rotate(-90 224.7 51.5)">3</text>
<text x="66.6" y="55.7">1</text>
<text x="84.4" y="55.7">4</text>
<text x="66.6" y="60.8">2</text>
<text x="84.4" y="60.8">3</text>
<text x="132" y="71">1</text>
<text x="158" y="71">19</text>
<text x="132" y="73.5">2</text>
<text x="132" y="76.1">3</text>
<text x="158" y="73.5">20</text>
<text x="158" y="76.1">21</text>
<text x="132" y="78.6">4</text>
<text x="132" y="81.1">5</text>
<text x="132" y="83.7">6</text>
<text x="158" y="78.6">22</text>
<text x="158" y="81.1">23</text>
<text x="158" y="83.7">24</text>
<text x="132" y="86.2">7</text>
<text x="132" y="88.8">8</text>
<text x="158" y="86.2">25</text>
<text x="158" y="88.8">26</text>
<text x="131.4" y="93.8">10</text>
<text x="132" y="91.3">9</text>
<text x="158" y="91.3">27</text>
<text x="158" y="93.8">28</text>
<text x="75.5" y="101.5">1</text>
<text x="131.4" y="98.9">12</text>
<text x="131.4" y="96.4">11</text>
<text x="131.4" y="101.5">13</text>
<text x="158" y="96.4">29 GPIO34</text>
<text x="158" y="98.9">30 GPIO33</text>
<text x="158" y="101.5">31 GPS_TX</text>
<text x="158" y="96.4">29</text>
<text x="158" y="98.9">30</text>
<text x="158" y="101.5">31</text>
<text x="75.5" y="104">2 DAH</text>
<text x="75.5" y="106.5">3</text>
<text x="75.5" y="104">2</text>
<text x="131.4" y="104">14</text>
<text x="131.4" y="106.5">15</text>
<text x="158" y="104">32 ENC_DT</text>
<text x="158" y="106.5">33</text>
<text x="158" y="104">32</text>
<text x="75.5" y="109.1">4</text>
<text x="75.5" y="111.6">5 DIT</text>
<text x="75.5" y="111.6">5</text>
<text x="131.4" y="109.1">16</text>
<text x="131.4" y="111.6">17</text>
<text x="158" y="109.1">34</text>
<text x="158" y="111.6">35 ENC_SW</text>
<text x="158" y="111.6">35</text>
<text x="248.2" y="111.6">1</text>
<text x="40" y="119.2">A</text>
<text x="56.4" y="119.2">1 ENC_SW</text>
<text x="56.4" y="119.2">1</text>
<text x="131.4" y="114.2">18</text>
<text x="158" y="114.2">36 ENC_CLK</text>
<text x="158" y="114.2">36</text>
<text x="205" y="114.2">1</text>
<text x="205" y="119.2">4</text>
<text x="213.2" y="115" transform="rotate(-90 213.2 115)">6</text>
<text x="248.2" y="114.2">2</text>
<text x="248.2" y="116.7">3</text>
<text x="248.2" y="119.2">4 TN</text>
<text x="248.2" y="119.2">4</text>
<text x="39.9" y="124.3">C</text>
<text x="86.3" y="124.3">3</text>
<text x="86.3" y="121.8">4</text>
<text x="205" y="124.3">3</text>
<text x="220.2" y="121.8">5+</text>
<text x="220.2" y="121.8">5</text>
<text x="248.2" y="121.8">5</text>
<text x="39.9" y="129.4">B</text>
<text x="56.4" y="126.9">2</text>
<text x="86.3" y="129.4">1</text>
<text x="86.3" y="126.9">2</text>
<text x="205" y="129.4">2</text>
<text x="213.2" y="130.3" transform="rotate(-90 213.2 130.3)">7</text>
<text x="220.2" y="126.9">8</text>
<text x="251.3" y="130.3" transform="rotate(-90 251.3 130.3)">1</text>
<text x="45.6" y="135.3" transform="rotate(-90 45.6 135.3)">MT1</text>
<text x="50.7" y="135.3" transform="rotate(-90 50.7 135.3)">MT2</text>
<text x="248.2" y="133.2">2</text>
<text x="251.3" y="137.9" transform="rotate(-90 251.3 137.9)">3</text>
<text x="64.7" y="142.1">4</text>
<text x="86.3" y="142.1">6</text>
<text x="215.8" y="142.1">1</text>
<text x="215.8" y="139.6">2</text>
<text x="64.7" y="149.7">1</text>
<text x="64.7" y="147.2">2</text>
<text x="64.7" y="144.6">3</text>
<text x="86.3" y="149.7">3</text>
<text x="86.3" y="147.2">4</text>
<text x="86.3" y="144.6">5</text>
<text x="86.3" y="154.8">1</text>
<text x="86.3" y="152.3">2</text>
</g>
</svg>
